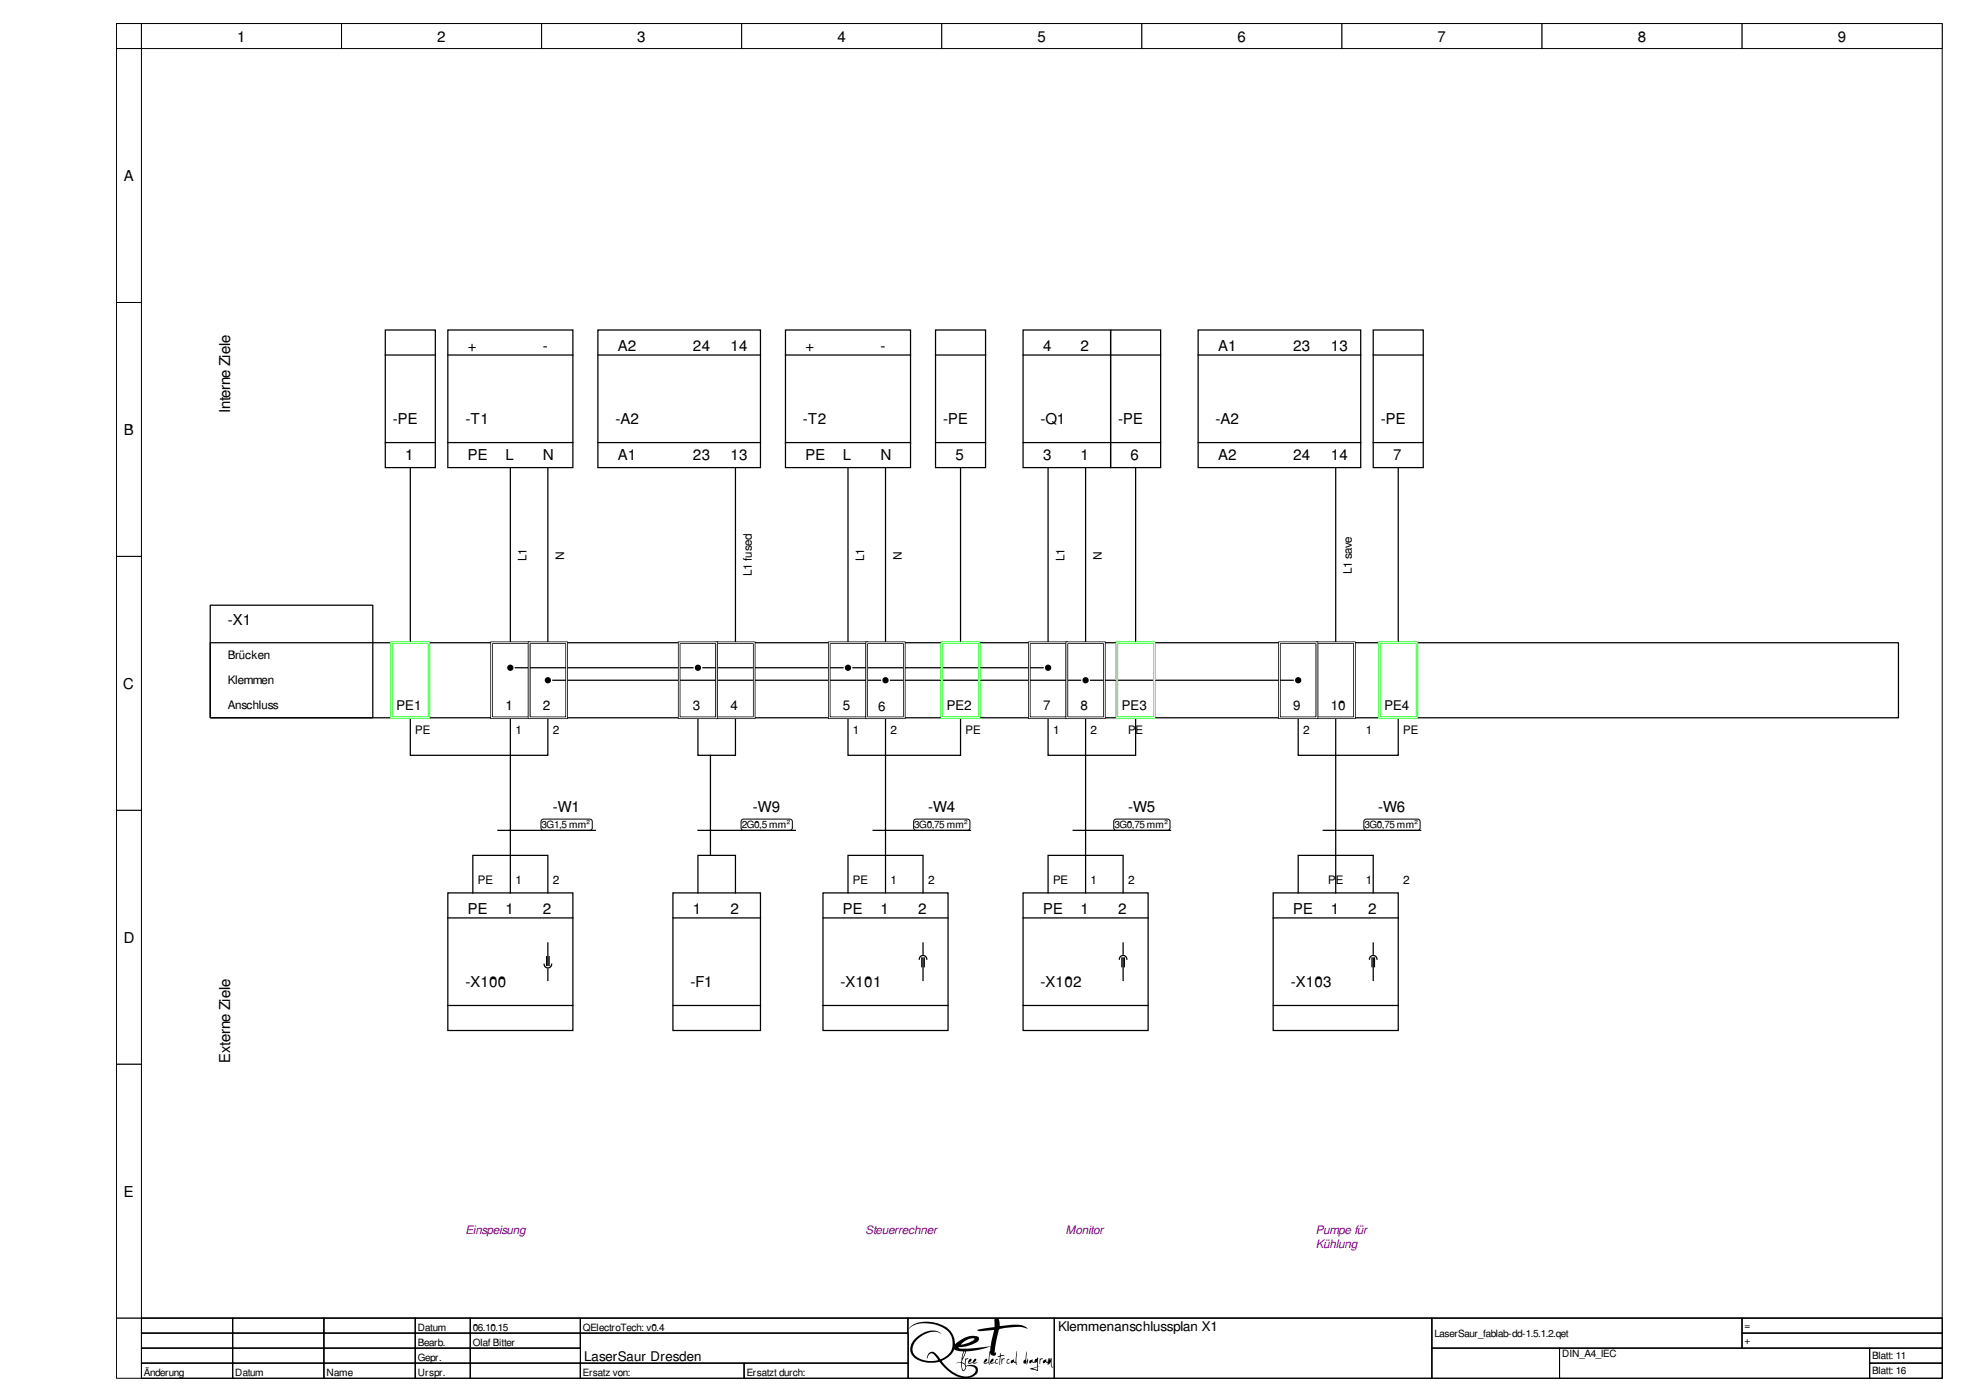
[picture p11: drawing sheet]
<svg xmlns="http://www.w3.org/2000/svg" width="420mm" height="297mm" viewBox="0 0 420 297" stroke-linecap="round" stroke-linejoin="round" font-family="sans-serif">
<path d="M24.9 5h390v276.5h-390z" fill="none" stroke="#000" stroke-width=".21"/>
<g fill="#fff" stroke="#000" stroke-width=".21">
<path d="M24.9 5h5.3v5.4h-5.3z"/>
<path d="M30.2 5h42.8v5.4h-42.8z"/>
<path d="M73 5h42.7v5.4h-42.7z"/>
<path d="M115.7 5h42.7v5.4h-42.7z"/>
<path d="M158.4 5h42.8v5.4h-42.8z"/>
<path d="M201.2 5h42.7v5.4h-42.7z"/>
<path d="M243.9 5h42.7v5.4h-42.7z"/>
<path d="M286.6 5h42.8v5.4h-42.8z"/>
<path d="M329.4 5h42.7v5.4h-42.7z"/>
<path d="M372.1 5h42.8v5.4h-42.8z"/>
<path d="M24.9 10.4h5.3v54.2h-5.3z"/>
<path d="M24.9 64.6h5.3v54.2h-5.3z"/>
<path d="M24.9 118.8h5.3v54.2h-5.3z"/>
<path d="M24.9 173h5.3v54.3h-5.3z"/>
<path d="M24.9 227.3h5.3v54.2h-5.3z"/>
<path d="M24.9 281.5h390v12.8h-390z"/>
<path d="M30.2 281.5h19.5v3.2h-19.5z"/>
</g>
<path d="M30.2 281.5h19.5v3.2h-19.5z" fill="none" stroke="#000" stroke-width=".21"/>
<path d="M49.7 281.5h19.5v3.2h-19.5z" fill="#fff" stroke="#000" stroke-width=".21"/>
<path d="M49.7 281.5h19.5v3.2h-19.5z" fill="none" stroke="#000" stroke-width=".21"/>
<path d="M69.2 281.5h19.5v3.2h-19.5z" fill="#fff" stroke="#000" stroke-width=".21"/>
<path d="M69.2 281.5h19.5v3.2h-19.5z" fill="none" stroke="#000" stroke-width=".21"/>
<path d="M88.7 281.5h11.8v3.2h-11.8z" fill="#fff" stroke="#000" stroke-width=".21"/>
<path d="M88.7 281.5h11.8v3.2h-11.8z" fill="none" stroke="#000" stroke-width=".21"/>
<path d="M100.5 281.5h23.5v3.2h-23.5z" fill="#fff" stroke="#000" stroke-width=".21"/>
<path d="M100.5 281.5h23.5v3.2h-23.5z" fill="none" stroke="#000" stroke-width=".21"/>
<path d="M124 281.5h70v3.2h-70z" fill="#fff" stroke="#000" stroke-width=".21"/>
<path d="M124 281.5h70v3.2h-70z" fill="none" stroke="#000" stroke-width=".21"/>
<path d="M194 281.5h31.2v12.8h-31.2z" fill="#fff" stroke="#000" stroke-width=".21"/>
<g fill="#000">
<path d="M207 290.3l.4-.2a.61 .61 0 0 1-.5 .9 .87 .87 0 0 0 1.2-.7l.4-.1a.76 .76 0 0 1-.6 .8l.9-.1-.7 .3-.4-.2-.8 .2-.1-.3zM211.8 290.3l.4-.1a.73 .73 0 0 1-.6 .8l.9-.1 .1-.4a.38 .38 0 0 1 .5-.3v.2h-.2l-.2 .2v.4h.6a.57 .57 0 0 1-.9 0l-.1 .1a.53 .53 0 0 1-.8-.1zM213.6 288.9l.2 .5 .5-.1 .3 .3h-.7a1.89 1.89 0 0 0-.3 1.7l-.1 .2 .1-1.8h-.5l.5-.2zM214 290l.1 .2 .3-.1 .2 .1a.69 .69 0 0 0-.5 1l-.1 .1zM215.2 290.3l.2-.1 .2 .1a.42 .42 0 0 0-.4 .3 .42 .42 0 0 0 .1 .4l.5-.1a.44 .44 0 0 1-.6 .3 .44 .44 0 0 1-.1-.7zM217.2 288.6l-.1 1.9 .1 .9-.7-.6-.4 .3-.2-.2v-.3l.6-.4 .1 .4 .3 .3zM219.3 288.6l-.1 2.1 .4-.6v.9l-.1 .2-.1-.6-.1 .8-.4-.3a.41 .41 0 0 1-.3-.4 .41 .41 0 0 1 .4-.4zM222.2 290v.2l.3-.1 .3 .1-.5 .2-.2 .9zM223 290.4l.4-.2 .1 .5 .3 .2 .1-.8 .1 .7 .2-.8 .1 .5 .3-.5 .1 1.7 .1 .2 .3-.1-.5 .2-.2-1.2-.2 .4-.1-.1-.2 .3-.1-.3-.5-.3-.5 .3v-.5z"/>
<path d="M207 290.3l-.2 .8 .3 .1 .6-.2a.83 .83 0 0 0 1.2-.1l-.8 .1-.1-.1a.53 .53 0 0 0 .4-.8l-.3 .2a.88 .88 0 0 1-1.2 .7l.6-.6-.1-.3zM207 290.3l.2-.1h.3l-.1 .4-.5 .3 .2 .1 .6-.1 .5-.7h.3a.62 .62 0 0 1-.5 .7l.1 .1 .7-.1-.7 .3-.3-.2-.9 .2-.1-.3z"/>
<path d="M211.8 290.3l-.3 .7a.87 .87 0 0 0 1 0l.4 .2 .4-.2h-.6v-.4l.2-.2h.3l-.1-.2a.46 .46 0 0 0-.6 .5v.2l-.9 .1a.66 .66 0 0 0 .5-.9zM211.9 290.2h.3a.76 .76 0 0 1-.6 .8h.2a.65 .65 0 0 0 .9-.6l.3-.2 .2 .1-.3 .1-.2 .6h.6a.49 .49 0 0 1-.8 0l-.2 .1a.53 .53 0 0 1-.8-.1z"/>
<path d="M194.5 283.3l-.5 .7 .8-.8 1.4-.5 1.4-.1 1.4 .1a6.3 6.3 0 0 1 3.7 1.8l.3 .4a3.5 3.5 0 0 1-1.2 4.9l-.9 .5-1.1-1.3a1.08 1.08 0 0 0-1.3-.1 1.08 1.08 0 0 0-.4 1.2 .92 .92 0 0 1 .7-1 .92 .92 0 0 1 1.1 .6l.5 .7a5.1 5.1 0 0 1-5.2-1.2l-.3-.9 .2-1a4.1 4.1 0 0 1 1.9-2.1l1.1-.5 1-.3h.9l1.1 .4-1.2-.6a4.9 4.9 0 0 0-4 1.3 2.72 2.72 0 0 0-.2 4.7 6 6 0 0 0 3.1 .8l1.9-.2 1.6 1.8a5 5 0 0 0 5.2 1.5l.8-.4 .5-.5a1.19 1.19 0 0 0-.1-1.3 1.19 1.19 0 0 0-1.3-.4l-1 .2-.1-1.1 .2-.3 .3-.1-.1-.2-.4 .2-.1-.1-.1 1.1-.6-.3 .9-2.3 2.8-.4 2.4-.7-.5 3.4-.8 .1 .5-.4 .1-.3-.1-.2-.5 .3-.2 .5v.2l.4 .1 .6-.2 .3 .4h.1l-.2-.7 .2-1.8 .2 .4 .6 .2a.4 .4 0 0 0 .5-.4l-.1-.3-.2 .1v-.7l.9-4.3 1.3-.3 2.9-.3 1.9 .4a1.04 1.04 0 0 0-1-.6l-2.2-.2-2.7 .3-.3-1.6a.53 .53 0 0 0-.7 0 .53 .53 0 0 0-.2 .6v1.2l-3.7 .6 .7 .3 2.9-.3-.7 3.5-5.6 .5a1.33 1.33 0 0 1-1.3-.3l1.4-.1 2.1-.7 .8-.6 .1-.7-.8-.3-1.7 .1-1.5 .8-1.1 .9-.2-1.2a5.5 5.5 0 0 0-5.3-3.6h-1.3l-1.3 .2zM194.5 283.3a6.6 6.6 0 0 1 6.2-.5l1.1 .5a4.5 4.5 0 0 1 2.2 3.8l.2-.2a4.8 4.8 0 0 1 4.7-1.4l.2 .1a1.01 1.01 0 0 1-.9 1.2 7.9 7.9 0 0 1-3.2 .9h-.3l.5 .3h1.4l5-.5 .7-3.5-2.9 .3-.7-.3 3.8-.6-.1-1.6 .2-.3h.5l.3 .2 .2 1.5 2.7-.3a4 4 0 0 1 3.1 .7l.1 .1-1.4-.3h-.8l-3.7 .4a4.9 4.9 0 0 0-.8 2.6l-.3 2.3v.3l.2-.2v.3l-.2 .4a.66 .66 0 0 1-1-.6l-.1 .5a2.81 2.81 0 0 0 .1 2h-.2l-.2-.4-.6 .2-.4-.1v-.2l.2-.5 .5-.3 .1 .2-.1 .3-.5 .4 .8-.1 .5-3.4-2.4 .7-2.8 .4-.9 2.2 .6 .4 .1-1.1 .1 .1 .5-.1v.1l-.5 .3-.1 .8 .2 .4a2.39 2.39 0 0 1 1.9-.1l.5 .5 .1 .5-.1 .6-.5 .5-1.3 .5h-1.9a10.2 10.2 0 0 1-4.4-3.4l-.4 .1a6.8 6.8 0 0 1-3.9-.3l-1-.6-.5-.6-.4-.6-.1-.8a5 5 0 0 1 4-3.8h1.5l1.2 .6a3.3 3.3 0 0 0-3.8 .2 3.6 3.6 0 0 0-2.3 3.8 3.3 3.3 0 0 0 2.3 1.7l1.7 .2 1.4-.3-.8-1-.5-.4-.7 .3-.3 .8-.1-.1a1.2 1.2 0 0 1 1.3-1.3l.8 .6 .8 .9h.2l1-.6 .8-.7 .5-.9 .1-.9a4 4 0 0 0-3.4-4.2l-1.1-.2a5.2 5.2 0 0 0-5 1.2zM205.3 287.1l1.4-1.1 1-.2 .5 .1a4.8 4.8 0 0 1-2.9 1.2zM205.3 287.1h.4l1.3-.4 1.2-.8-.5-.1-1 .2zM201.1 290.6a5.3 5.3 0 0 0 2.7-2.3v-.1a2.42 2.42 0 0 0 1.8 .4h.2l-.5 2.3h-.8l-.3 .3 .6-.2h.5a1.65 1.65 0 0 0 .5 1.8l.3-.3 .2-.4a.98 .98 0 0 1 1.4-.3 .9 .9 0 0 1 .7 .8 .9 .9 0 0 1-.6 .9l-.4 .3a5.4 5.4 0 0 1-5.5-2.2zM201.1 290.6a8.4 8.4 0 0 0 3.8 3.1 2.57 2.57 0 0 0 3.5-1 1.39 1.39 0 0 0-1.9-.9l-.4 .7-.4 .3-.3-.5-.1-1.3h-.5l-.6 .2a1.05 1.05 0 0 1 1.1-.3l.5-2.3-1.2-.1-.8-.3a4 4 0 0 1-2.4 2.3zM206 288.6h.2l-.1 .2-.5 1.3zM206 288.6l-.4 1.5 .5-1.3 .1-.2zM205.5 291.1l.6 .4 .1 .5a.39 .39 0 0 1-.1 .4 .39 .39 0 0 1-.5 .1zM205.5 291.1a1.36 1.36 0 0 0 .4 1.5l.3-.7a.84 .84 0 0 0-.7-.8z"/>
<path d="M194.5 283.3l-.5 .6 .1-.1a5.9 5.9 0 0 1 5.6-1 4.2 4.2 0 0 1 3.8 4.3 3.4 3.4 0 0 1-2.7 3.1l-1-1.2a1.06 1.06 0 0 0-1.3-.1 1.06 1.06 0 0 0-.4 1.2 .92 .92 0 0 1 .7-1 .92 .92 0 0 1 1.1 .6 .69 .69 0 0 1 .4 .8 5.3 5.3 0 0 1-5.1-1.3 2.77 2.77 0 0 1 1.2-3.6 4 4 0 0 1 4.7-.8 3.4 3.4 0 0 0-4.4 .1 3.5 3.5 0 0 0-2 4.2 5 5 0 0 0 4.9 1.9l1.1-.2a7.9 7.9 0 0 0 5.7 3.5 2.66 2.66 0 0 0 2.5-1.4 1.2 1.2 0 0 0-1.5-1.4l-1 .2-.1-.2v-1l.5-.3v-.1h-.6l-.1 1.1-.6-.3 .9-2.3 2.8-.4 2.4-.7-.1 1a1.4 1.4 0 0 0-.3 1.3l-.1 1.1-.8 .1 .5-.4 .1-.3-.2-.2-.4 .3-.2 .7 .4 .1 .6-.2 .2 .4h.2a3.5 3.5 0 0 1 0-2.5 .65 .65 0 0 0 .5 .6 .65 .65 0 0 0 .8-.4v-.3l-.3 .2v-.2v-.9l.9-4a10.9 10.9 0 0 1 6.1-.2 3.7 3.7 0 0 0-3.2-.8l-2.7 .3-.2-1.3a.52 .52 0 0 0-.6-.4 .52 .52 0 0 0-.4 .7v1.2l-3.7 .6 .7 .3 2.9-.3-.7 3.5a24.3 24.3 0 0 1-6.6 .5l-.3-.3h.3a7.1 7.1 0 0 0 4-1.4l.1-.5-.2-.3a5 5 0 0 0-4.9 1.6 4.6 4.6 0 0 0-3.8-4.5 6.4 6.4 0 0 0-5.7 .7zM205.4 287a2.7 2.7 0 0 1 2.8-1.1 4.8 4.8 0 0 1-3 1.2zM201.1 290.6a4.9 4.9 0 0 0 2.7-2.4l.8 .3 1.2 .1-.5 2.3h-.8l-.3 .3 .6-.2h.5a1.66 1.66 0 0 0 .5 1.8l.3-.3 .3-.7a1.77 1.77 0 0 1 2 .6 1.9 1.9 0 0 1-2.4 1.5 7.7 7.7 0 0 1-4.9-3.3zM205.9 288.7l.3-.1-.6 1.5zM205.5 291.1a.77 .77 0 0 1 .7 .7 .77 .77 0 0 1-.5 .8l-.2-.6z"/>
<path d="M213.6 288.9v.6l-.5 .2h.5l-.1 1.5 .1 .3 .2-1.8 .8-.1-.3-.3-.6 .1zM213.6 288.9l.1 .5 .6-.1 .3 .3a.59 .59 0 0 0-.9 .3l-.1 1.6v-1.8h-.5l.5-.2z"/>
<path d="M214 290v1.3l.1-.9 .5-.3h-.2l-.3 .1zM214 290l.1 .2 .3-.1h.2a.72 .72 0 0 0-.5 1l-.1 .2z"/>
<path d="M215.1 290.3l-.1 .7 .5 .2 .3-.3-.5 .1-.2-.1 .2-.5h.3v-.2zM215.2 290.3l.4-.1v.2h-.3l-.2 .5 .2 .1 .5-.1-.3 .3-.5-.2z"/>
<path d="M217.2 288.6l-.3 2.3a.44 .44 0 0 1-.4-.7l-.1 .2a.36 .36 0 0 0-.5 .3 .36 .36 0 0 0 .3 .4l.3-.3 .4 .3 .2 .3h.2l-.2-.4 .1-.1-.1-.2zM217.2 288.6l-.1 2.1 .1 .2-.1 .1 .2 .4-.8-.6-.3 .3a.38 .38 0 0 1-.3-.5 .38 .38 0 0 1 .5-.2l.1-.2 .1 .6 .3 .1z"/>
<path d="M219.3 288.6l-.2 1.2a.55 .55 0 0 1-.5 .8v.5h.4l.3 .3 .1-.8 .1 .6 .1-1.1-.4 .6zM219.3 288.6l-.1 2.1 .4-.6v.8l-.1 .3-.1-.6-.1 .8-.2-.2a.45 .45 0 0 1-.5-.5 .45 .45 0 0 1 .4-.4z"/>
<path d="M220 290.5l-.2 .4 .2 .2 .4-.3 .4 .2 .7-.2v1.1l-1.4 .3v.1l1.6 .5v-.9l.5-.2-.5 .1v-1.9h-.1l-.1 .3h-.4l-.1 .7-.4-.1-.1-.6zM220 290.5l.5-.3 .1 .6 .3 .1a.63 .63 0 0 1 .6-.7l.2-.3v1.9l.5-.1-.5 .2v.9l-1.7-.5 1.5-.4v-1.1l-.7 .2-.4-.2-.4 .3-.2-.2zM220.6 292.3l.9-.3v.5zM220.6 292.3l.9 .2v-.5z"/>
<path d="M220.1 290.4l-.2 .2v.5l.5-.3 .4 .2 .7-.2v1.1l-1.5 .4 1.7 .5v-.9l.4-.2-.4 .1v-1.9l-.2 .3a.64 .64 0 0 0-.6 .7l-.3-.1-.1-.6zM220.6 292.3l.9-.3v.5z"/>
<path d="M222.2 290l-.1 1.3 .2-.9 .5-.2-.3-.1-.3 .1zM222.2 290v.2l.3-.1 .3 .1-.5 .2-.2 .9z"/>
<path d="M223 290.4l-.2 .5 .1 .2 .5-.3 .4 .3v.4l.3-.4 .1 .1 .2-.4 .2 1.2 .5-.2-.3 .1-.1-.2-.1-1.7-.3 .5-.1-.5-.2 .8-.1-.8-.1 .9a.49 .49 0 0 1-.4-.7zM223 290.4l.4-.2 .1 .6 .3 .1 .1-.9 .1 .8 .2-.8 .1 .5 .3-.5 .1 1.7 .1 .2 .3-.1-.5 .2-.2-1.2-.2 .4-.1-.1-.3 .4v-.4l-.4-.3-.5 .3-.1-.2z"/>
</g>
<path d="M194 281.5h31.2v12.8h-31.2z" fill="none" stroke="#000" stroke-width=".21"/>
<path d="M225.2 281.5h80.7v12.8h-80.7z" fill="#fff" stroke="#000" stroke-width=".21"/>
<path d="M225.2 281.5h80.7v12.8h-80.7z" fill="none" stroke="#000" stroke-width=".21"/>
<path d="M305.9 281.5h66.2v6.4h-66.2z" fill="#fff" stroke="#000" stroke-width=".21"/>
<path d="M305.9 281.5h66.2v6.4h-66.2z" fill="none" stroke="#000" stroke-width=".21"/>
<path d="M372.1 281.5h42.8v3.2h-42.8z" fill="#fff" stroke="#000" stroke-width=".21"/>
<path d="M372.1 281.5h42.8v3.2h-42.8z" fill="none" stroke="#000" stroke-width=".21"/>
<path d="M30.2 284.7h19.5v3.2h-19.5z" fill="#fff" stroke="#000" stroke-width=".21"/>
<path d="M30.2 284.7h19.5v3.2h-19.5z" fill="none" stroke="#000" stroke-width=".21"/>
<path d="M49.7 284.7h19.5v3.2h-19.5z" fill="#fff" stroke="#000" stroke-width=".21"/>
<path d="M49.7 284.7h19.5v3.2h-19.5z" fill="none" stroke="#000" stroke-width=".21"/>
<path d="M69.2 284.7h19.5v3.2h-19.5z" fill="#fff" stroke="#000" stroke-width=".21"/>
<path d="M69.2 284.7h19.5v3.2h-19.5z" fill="none" stroke="#000" stroke-width=".21"/>
<path d="M88.7 284.7h11.8v3.2h-11.8z" fill="#fff" stroke="#000" stroke-width=".21"/>
<path d="M88.7 284.7h11.8v3.2h-11.8z" fill="none" stroke="#000" stroke-width=".21"/>
<path d="M100.5 284.7h23.5v3.2h-23.5z" fill="#fff" stroke="#000" stroke-width=".21"/>
<path d="M100.5 284.7h23.5v3.2h-23.5z" fill="none" stroke="#000" stroke-width=".21"/>
<path d="M124 284.7h70v6.4h-70z" fill="#fff" stroke="#000" stroke-width=".21"/>
<path d="M124 284.7h70v6.4h-70z" fill="none" stroke="#000" stroke-width=".21"/>
<path d="M372.1 284.7h42.8v3.2h-42.8z" fill="#fff" stroke="#000" stroke-width=".21"/>
<path d="M372.1 284.7h42.8v3.2h-42.8z" fill="none" stroke="#000" stroke-width=".21"/>
<path d="M30.2 287.9h19.5v3.2h-19.5z" fill="#fff" stroke="#000" stroke-width=".21"/>
<path d="M30.2 287.9h19.5v3.2h-19.5z" fill="none" stroke="#000" stroke-width=".21"/>
<path d="M49.7 287.9h19.5v3.2h-19.5z" fill="#fff" stroke="#000" stroke-width=".21"/>
<path d="M49.7 287.9h19.5v3.2h-19.5z" fill="none" stroke="#000" stroke-width=".21"/>
<path d="M69.2 287.9h19.5v3.2h-19.5z" fill="#fff" stroke="#000" stroke-width=".21"/>
<path d="M69.2 287.9h19.5v3.2h-19.5z" fill="none" stroke="#000" stroke-width=".21"/>
<path d="M88.7 287.9h11.8v3.2h-11.8z" fill="#fff" stroke="#000" stroke-width=".21"/>
<path d="M88.7 287.9h11.8v3.2h-11.8z" fill="none" stroke="#000" stroke-width=".21"/>
<path d="M100.5 287.9h23.5v3.2h-23.5z" fill="#fff" stroke="#000" stroke-width=".21"/>
<path d="M100.5 287.9h23.5v3.2h-23.5z" fill="none" stroke="#000" stroke-width=".21"/>
<path d="M305.9 287.9h27.2v6.4h-27.2z" fill="#fff" stroke="#000" stroke-width=".21"/>
<path d="M305.9 287.9h27.2v6.4h-27.2z" fill="none" stroke="#000" stroke-width=".21"/>
<path d="M333.1 287.9h66.3v6.4h-66.3z" fill="#fff" stroke="#000" stroke-width=".21"/>
<path d="M333.1 287.9h66.3v6.4h-66.3z" fill="none" stroke="#000" stroke-width=".21"/>
<path d="M399.4 287.9h15.5v3.2h-15.5z" fill="#fff" stroke="#000" stroke-width=".21"/>
<path d="M399.4 287.9h15.5v3.2h-15.5z" fill="none" stroke="#000" stroke-width=".21"/>
<path d="M30.2 291.1h19.5v3.2h-19.5z" fill="#fff" stroke="#000" stroke-width=".21"/>
<path d="M30.2 291.1h19.5v3.2h-19.5z" fill="none" stroke="#000" stroke-width=".21"/>
<path d="M49.7 291.1h19.5v3.2h-19.5z" fill="#fff" stroke="#000" stroke-width=".21"/>
<path d="M49.7 291.1h19.5v3.2h-19.5z" fill="none" stroke="#000" stroke-width=".21"/>
<path d="M69.2 291.1h19.5v3.2h-19.5z" fill="#fff" stroke="#000" stroke-width=".21"/>
<path d="M69.2 291.1h19.5v3.2h-19.5z" fill="none" stroke="#000" stroke-width=".21"/>
<path d="M88.7 291.1h11.8v3.2h-11.8z" fill="#fff" stroke="#000" stroke-width=".21"/>
<path d="M88.7 291.1h11.8v3.2h-11.8z" fill="none" stroke="#000" stroke-width=".21"/>
<path d="M100.5 291.1h23.5v3.2h-23.5z" fill="#fff" stroke="#000" stroke-width=".21"/>
<path d="M100.5 291.1h23.5v3.2h-23.5z" fill="none" stroke="#000" stroke-width=".21"/>
<path d="M124 291.1h35v3.2h-35z" fill="#fff" stroke="#000" stroke-width=".21"/>
<path d="M124 291.1h35v3.2h-35z" fill="none" stroke="#000" stroke-width=".21"/>
<path d="M159 291.1h35v3.2h-35z" fill="#fff" stroke="#000" stroke-width=".21"/>
<path d="M159 291.1h35v3.2h-35z" fill="none" stroke="#000" stroke-width=".21"/>
<path d="M399.4 291.1h15.5v3.2h-15.5z" fill="#fff" stroke="#000" stroke-width=".21"/>
<path d="M115.6 175.2l.5-.3h9.9l.4 .3 .1 1.6-.1 .3-.4 .2h-9.9l-.3-.1-.2-.4zM158.4 175.2l.4-.3h9.9l.5 .3v1.6v.3l-.5 .2h-9.9l-.4-.2-.1-.3zM195.2 175.2l.5-.3h10.9l.5 .3 .1 1.6-.1 .3-.5 .2h-10.9l-.3-.1-.2-.4zM238 175.2l.4-.3h11l.4 .3 .1 1.6-.1 .3-.4 .2h-11l-.4-.2-.1-.3zM291.4 175.2l.5-.3h10.9l.5 .3v1.6v.3l-.5 .2h-10.9l-.5-.2-.1-.3zM399.4 291.1h15.5v3.2h-15.5z" fill="none" stroke="#000" stroke-width=".21"/>
<g fill="none" stroke="#000" stroke-width=".27">
<path d="M82.3 70.5h10.7v29.4h-10.7zM82.3 75.8h10.7M95.7 70.5h26.7v29.4h-26.7zM95.7 75.8h26.7M127.7 70.5h34.7v29.4h-34.7zM127.7 75.8h34.7M167.8 70.5h26.7v29.4h-26.7zM167.8 75.8h26.7M199.8 70.5h10.7v29.4h-10.7zM199.8 75.8h10.7M218.5 70.5h18.7v29.4h-18.7zM218.5 75.8h29.4"/>
<path d="M237.2 70.5h10.7v29.4h-10.7zM255.9 70.5h34.8v29.4h-34.8zM255.9 75.8h34.8M293.3 70.5h10.7v29.4h-10.7zM293.3 75.8h10.7M82.3 94.5h10.7M87.6 99.9v37.4M95.7 94.5h26.7M109 99.9v37.4M117 99.9v37.4M127.7 94.5h34.7M157.1 99.9v37.4"/>
<path d="M167.8 94.5h26.7M181.1 99.9v37.4M189.1 99.9v37.4M199.8 94.5h10.7M205.2 99.9v37.4M218.5 94.5h29.4M223.9 99.9v37.4M231.9 99.9v37.4M242.6 99.9v37.4M255.9 94.5h34.8M285.3 99.9v37.4M293.3 94.5h10.7"/>
<path d="M298.7 99.9v37.4M44.9 129.2h34.7v24.1h-34.7zM44.9 137.3h360.6v16h-360.6zM87.6 153.3v8h29.4v-8M109 153.3v37.4M110.1 142.6h37.9M118.1 145.3h70M149.1 153.3v8h8v-8M150.1 142.6h30M181.1 153.3v8h24.1v-8M182.2 142.6h40.6M189.1 153.3v37.4"/>
<path d="M190.2 145.3h40.6M223.9 153.3v8h18.7v-8M231.9 153.3v37.4M233 145.3h43.2M277.3 153.3v8h21.4v-8M285.3 153.3v37.4M106.4 177.3h20.8M149.1 177.3h20.8M151.8 161.3v21.4M186.5 177.3h20.8M229.2 177.3h20.8M282.7 177.3h20.8"/>
<path d="M95.7 190.7h26.7v29.4h-26.7zM95.7 196h26.7M101 190.7v-8h16v8M143.7 190.7h18.7v29.4h-18.7zM143.7 196h18.7M149.1 190.7v-8h8v8M175.8 190.7h26.7v29.4h-26.7zM175.8 196h26.7M181.1 190.7v-8h16.1v8M218.5 190.7h26.7v29.4h-26.7zM218.5 196h26.7M223.9 190.7v-8h16v8"/>
<path d="M272 190.7h26.7v29.4h-26.7zM272 196h26.7M277.3 190.7v-8h16v8M95.7 214.7h26.7M116.2 205.9a.8 .8 0 0 0 .8 .8 .8 .8 0 0 0 .8-.8M116.8 204.3v1.9M117 201.4v4.8M117 207v2.4M117.3 204.3v1.9M143.7 214.7h18.7M175.8 214.7h26.7M196.4 204.8a.8 .8 0 0 1 .8-.8 .8 .8 0 0 1 .8 .8"/>
<path d="M196.9 204.6v1.8M197.2 201.4v2.4M197.2 204.6v4.8M197.4 204.6v1.8M218.5 214.7h26.7M239.1 204.8a.8 .8 0 0 1 .8-.8 .8 .8 0 0 1 .8 .8M239.6 204.6v1.8M239.9 201.4v2.4M239.9 204.6v4.8M240.2 204.6v1.8M272 214.7h26.7M292.5 204.8a.8 .8 0 0 1 .8-.8 .8 .8 0 0 1 .8 .8"/>
<path d="M293.1 204.6v1.8M293.3 201.4v2.4M293.3 204.6v4.8M293.6 204.6v1.8"/>
</g>
<path d="M105 137.3h8v16h-8zM113 137.3h8v16h-8zM145.1 137.3h8v16h-8zM153.1 137.3h8v16h-8zM177.1 137.3h8v16h-8zM185.1 137.3h8.1v16h-8.1zM219.9 137.3h8v16h-8zM227.9 137.3h8v16h-8zM273.3 137.3h8v16h-8zM281.3 137.3h8v16h-8z" fill="none" stroke="#000" stroke-width=".53"/>
<g fill="none" stroke="#fff" stroke-width=".21">
<path d="M83.6 137.3h8.1v16h-8.1zM105 137.3h8v16h-8zM113 137.3h8v16h-8zM145.1 137.3h8v16h-8zM153.1 137.3h8v16h-8zM177.1 137.3h8v16h-8zM185.1 137.3h8.1v16h-8.1zM201.2 137.3h8v16h-8zM219.9 137.3h8v16h-8zM227.9 137.3h8v16h-8zM238.6 137.3h8v16h-8zM273.3 137.3h8v16h-8z"/>
<path d="M281.3 137.3h8v16h-8zM294.7 137.3h8v16h-8z"/>
</g>
<g fill="#000" stroke="#000" stroke-width=".27">
<circle cx="109" cy="142.6" r=".53"/>
<circle cx="117" cy="145.3" r=".53"/>
<circle cx="149.1" cy="142.6" r=".53"/>
<circle cx="181.1" cy="142.6" r=".53"/>
<circle cx="189.1" cy="145.3" r=".53"/>
<circle cx="223.9" cy="142.6" r=".53"/>
<circle cx="231.9" cy="145.3" r=".53"/>
<circle cx="277.3" cy="145.3" r=".53"/>
</g>
<path d="M83.6 137.3h8.1v16h-8.1zM201.2 137.3h8v16h-8zM238.6 137.3h8v16h-8zM294.7 137.3h8v16h-8z" fill="none" stroke="#0f0" stroke-width=".53"/>
<g font-size="3.2">
<text x="50.6" y="9">1</text>
<text x="93.4" y="9">2</text>
<text x="136.1" y="9">3</text>
<text x="178.9" y="9">4</text>
<text x="221.6" y="9">5</text>
<text x="264.3" y="9">6</text>
<text x="307.1" y="9">7</text>
<text x="349.8" y="9">8</text>
<text x="392.6" y="9">9</text>
<text x="26.5" y="38.7">A</text>
<text x="99.9" y="75">+</text>
<text x="116" y="75">-</text>
<text x="132" y="75">A2</text>
<text x="148" y="75">24</text>
<text x="156" y="75">14</text>
<text x="172.1" y="75">+</text>
<text x="188.1" y="75">-</text>
<text x="222.8" y="75">4</text>
<text x="230.8" y="75">2</text>
<text x="260.2" y="75">A1</text>
<text x="276.2" y="75">23</text>
<text x="284.2" y="75">13</text>
<text x="49.2" y="88.1" transform="rotate(-90 49.2 88.1)">Interne Ziele</text>
<text x="26.5" y="92.9">B</text>
<text x="83.9" y="90.5">-PE</text>
<text x="99.4" y="90.5">-T1</text>
<text x="131.5" y="90.5">-A2</text>
<text x="171.5" y="90.5">-T2</text>
<text x="201.4" y="90.5">-PE</text>
<text x="222.3" y="90.5">-Q1</text>
<text x="238.8" y="90.5">-PE</text>
<text x="259.7" y="90.5">-A2</text>
<text x="294.9" y="90.5">-PE</text>
<text x="86.6" y="98.3">1</text>
<text x="99.9" y="98.3">PE</text>
<text x="107.9" y="98.3">L</text>
<text x="116" y="98.3">N</text>
<text x="132" y="98.3">A1</text>
<text x="148" y="98.3">23</text>
<text x="156" y="98.3">13</text>
<text x="172.1" y="98.3">PE</text>
<text x="180.1" y="98.3">L</text>
<text x="188.1" y="98.3">N</text>
<text x="204.1" y="98.3">5</text>
<text x="222.8" y="98.3">3</text>
<text x="230.8" y="98.3">1</text>
<text x="241.5" y="98.3">6</text>
<text x="260.2" y="98.3">A2</text>
<text x="276.2" y="98.3">24</text>
<text x="284.2" y="98.3">14</text>
<text x="297.6" y="98.3">7</text>
<text x="48.6" y="133.5">-X1</text>
<text x="26.3" y="147.2">C</text>
<text x="118.1" y="173.3">-W1</text>
<text x="160.8" y="173.3">-W9</text>
<text x="198.2" y="173.3">-W4</text>
<text x="241" y="173.3">-W5</text>
<text x="294.4" y="173.3">-W6</text>
<text x="99.9" y="195.2">PE</text>
<text x="107.9" y="195.2">1</text>
<text x="116" y="195.2">2</text>
<text x="148" y="195.2">1</text>
<text x="156" y="195.2">2</text>
<text x="180.1" y="195.2">PE</text>
<text x="188.1" y="195.2">1</text>
<text x="196.1" y="195.2">2</text>
<text x="222.8" y="195.2">PE</text>
<text x="230.8" y="195.2">1</text>
<text x="238.8" y="195.2">2</text>
<text x="276.2" y="195.2">PE</text>
<text x="284.2" y="195.2">1</text>
<text x="292.3" y="195.2">2</text>
<text x="26.5" y="201.4">D</text>
<text x="99.4" y="210.7">-X100</text>
<text x="147.5" y="210.7">-F1</text>
<text x="179.5" y="210.7">-X101</text>
<text x="222.3" y="210.7">-X102</text>
<text x="275.7" y="210.7">-X103</text>
<text x="49.2" y="227" transform="rotate(-90 49.2 227)">Externe Ziele</text>
<text x="26.5" y="255.6">E</text>
</g>
<g font-size="2.9">
<text x="84.7" y="151.7">PE1</text>
<text x="107.9" y="151.7">1</text>
<text x="116" y="151.7">2</text>
<text x="148" y="151.7">3</text>
<text x="156" y="151.7">4</text>
<text x="180.1" y="151.7">5</text>
<text x="187.5" y="151.8">6</text>
<text x="202.2" y="151.7">PE2</text>
<text x="222.8" y="151.7">7</text>
<text x="230.8" y="151.7">8</text>
<text x="239.6" y="151.7">PE3</text>
<text x="276.2" y="151.7">9</text>
<text x="284.2" y="151.7">10</text>
<text x="295.7" y="151.7">PE4</text>
<text x="226" y="284.2">Klemmenanschlussplan X1</text>
<text x="124.8" y="290.6">LaserSaur Dresden</text>
</g>
<g font-size="2.5">
<text x="112.5" y="119.9" transform="rotate(-90 112.5 119.9)">L1</text>
<text x="120.5" y="119.5" transform="rotate(-90 120.5 119.5)">N</text>
<text x="184.6" y="119.9" transform="rotate(-90 184.6 119.9)">L1</text>
<text x="192.6" y="119.5" transform="rotate(-90 192.6 119.5)">N</text>
<text x="227.3" y="119.9" transform="rotate(-90 227.3 119.9)">L1</text>
<text x="235.4" y="119.5" transform="rotate(-90 235.4 119.5)">N</text>
<text x="160.6" y="123.1" transform="rotate(-90 160.6 123.1)">L1 fused</text>
<text x="288.8" y="122.6" transform="rotate(-90 288.8 122.6)">L1 save</text>
<text x="48.6" y="140.7">Brücken</text>
<text x="48.6" y="146.1">Klemmen</text>
<text x="48.6" y="151.4">Anschluss</text>
<text x="88.7" y="156.8">PE</text>
<text x="110.1" y="156.8">1</text>
<text x="118.1" y="156.8">2</text>
<text x="182.2" y="156.8">1</text>
<text x="190.2" y="156.8">2</text>
<text x="206.2" y="156.8">PE</text>
<text x="224.9" y="156.8">1</text>
<text x="233" y="156.8">2</text>
<text x="241" y="156.8">PE</text>
<text x="278.4" y="156.8">2</text>
<text x="291.7" y="156.8">1</text>
<text x="299.7" y="156.8">PE</text>
<text x="102.1" y="188.8">PE</text>
<text x="110.1" y="188.8">1</text>
<text x="118.1" y="188.8">2</text>
<text x="182.2" y="188.8">PE</text>
<text x="190.2" y="188.8">1</text>
<text x="198.2" y="188.8">2</text>
<text x="224.9" y="188.8">PE</text>
<text x="233" y="188.8">1</text>
<text x="241" y="188.8">2</text>
<text x="283.7" y="188.8">P</text>
<text x="285.3" y="188.8">E</text>
<text x="291.7" y="188.8">1</text>
<text x="299.7" y="188.8">2</text>
</g>
<g font-size="2.5" fill="#800080">
<text x="99.4" y="263.6">Einspeisung</text>
<text x="184.9" y="263.6">Steuerrechner</text>
<text x="227.6" y="263.6">Monitor</text>
<text x="281" y="263.6">Pumpe für</text>
<text x="281" y="266.5">Kühlung</text>
</g>
<g font-size="2.1">
<text x="115.7" y="176.8">3G1,5 mm²</text>
<text x="158.4" y="176.8">2G0,5 mm²</text>
<text x="195.3" y="176.8">3G0,75 mm²</text>
<text x="238" y="176.8">3G0,75 mm²</text>
<text x="291.5" y="176.8">3G0,75 mm²</text>
<text x="89.2" y="284.2">Datum</text>
<text x="89.2" y="287.4">Bearb.</text>
<text x="101" y="284.2">06.10.15</text>
<text x="101" y="287.4">Olaf Bitter</text>
<text x="124.5" y="284.2">QElectroTech: v0.4</text>
<text x="306.4" y="285.5">LaserSaur_fablab-dd-1.5.1.2.qet</text>
<text x="372.7" y="283.9">=</text>
<text x="372.7" y="287.1">+</text>
<text x="30.7" y="293.8">Änderung</text>
<text x="50.2" y="293.8">Datum</text>
<text x="69.7" y="293.8">Name</text>
<text x="89.2" y="290.6">Gepr.</text>
<text x="89.2" y="293.8">Urspr.</text>
<text x="124.5" y="293.8">Ersatz von:</text>
<text x="159.5" y="293.8">Ersatzt durch:</text>
<text x="333.7" y="289.8">DIN_A4_IEC</text>
<text x="399.9" y="290.3">Blatt: 11</text>
<text x="399.9" y="293.5">Blatt: 16</text>
</g>
</svg>
